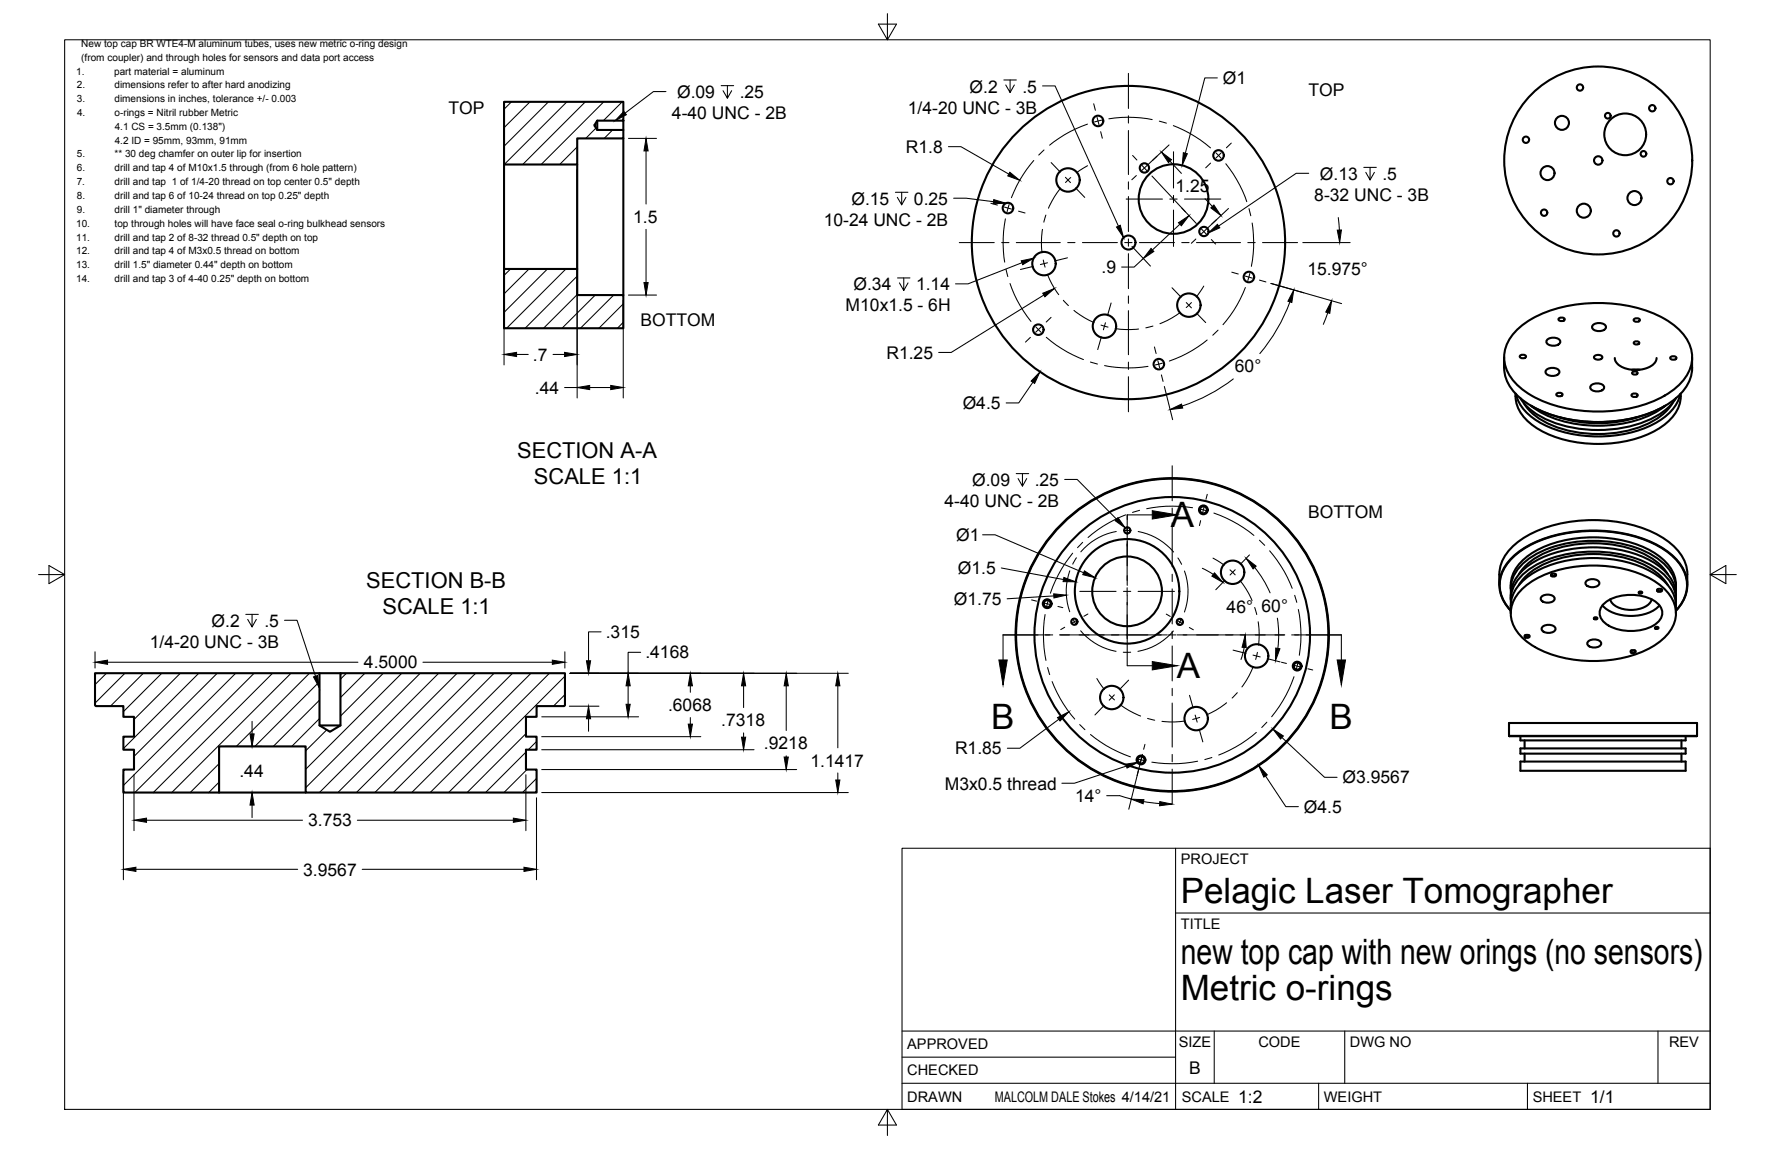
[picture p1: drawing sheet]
<svg xmlns="http://www.w3.org/2000/svg" width="432mm" height="279mm" viewBox="0 0 432 279" stroke-linecap="round" stroke-linejoin="round" font-family="sans-serif">
<!-- layer: Visible -->
<g fill="none" stroke="#000" stroke-width=".51">
<path d="M122.6 24.8h29v4.5h-6.3l-.7 1.1 .7 1.2h6.3v2.1h-11.2v6.3h-17.7l-.1-.2zM122.6 39.8v40h29v-8h-11.2v-6.4h-17.6l-.2 .3M145.3 29.3v2.3M151.6 29.3v2.3M151.6 33.7v38.1M140.4 40v25.4M379.1 77.5l.8-.3a.59 .59 0 0 1 .7 .6l-.7 .3a.59 .59 0 0 1-.8-.6zM387.5 79.1a2.22 2.22 0 0 1 3.2 .3 1.47 1.47 0 0 1-2 1.1 1.3 1.3 0 0 1-1.4-1.1zM397.4 77.7l.8-.3a.59 .59 0 0 1 .7 .5l-.7 .4a.59 .59 0 0 1-.8-.6zM365.9 86.9v2.5M365.9 89.4a11 11 0 0 0 6 8.9 35.1 35.1 0 0 0 25.3 3.4 22.7 22.7 0 0 0 12-6.3 9.2 9.2 0 0 0 2.4-6M368.7 95.7a9.1 9.1 0 0 0 4.6 8 30.3 30.3 0 0 0 23.3 3.3 18.7 18.7 0 0 0 10.7-6.1 7.6 7.6 0 0 0 1.6-5.2"/>
<path d="M368.7 80.5a26.4 26.4 0 0 1 16.2-6.6 33.4 33.4 0 0 1 21.5 4.6 10 10 0 0 1 5 10.2 13.5 13.5 0 0 1-8 8.3 36.1 36.1 0 0 1-30.8-.8 11.7 11.7 0 0 1-6.7-8.7 9 9 0 0 1 2.8-7zM368.8 95.8a11.5 11.5 0 0 0 6.6 7.4 31.5 31.5 0 0 0 28-.7 10.9 10.9 0 0 0 5.3-6.7M369.7 86.6l.8-.3a.59 .59 0 0 1 .7 .5l-.7 .3a.59 .59 0 0 1-.8-.5zM369.8 96.8a17.6 17.6 0 0 0 10.9 6.8 31.5 31.5 0 0 0 22.8-2.7 13.1 13.1 0 0 0 4.2-4.1M370.7 98a17.1 17.1 0 0 0 11.4 6.8 28.9 28.9 0 0 0 21.5-3.3 11.3 11.3 0 0 0 3.3-3.5M372.4 98.6a27.9 27.9 0 0 0 19.4 4.8 25.4 25.4 0 0 0 13.4-4.8M372.6 98.8h.1M372.7 98.8a35.6 35.6 0 0 0 32.2 0M376.1 90a2.22 2.22 0 0 1 3.3 .3 1.47 1.47 0 0 1-2 1.1 1.3 1.3 0 0 1-1.4-1.1zM376.4 82.6a2.22 2.22 0 0 1 3.2 .3 1.47 1.47 0 0 1-2 1.2 1.3 1.3 0 0 1-1.4-1.2zM378.6 95.8l.8-.3a.59 .59 0 0 1 .7 .5l-.7 .4a.59 .59 0 0 1-.8-.6zM387 93.8a2.22 2.22 0 0 1 3.2 .3 1.47 1.47 0 0 1-1.9 1.1 1.3 1.3 0 0 1-1.4-1.1z"/>
<path d="M387.8 86.7l1-.4a.74 .74 0 0 1 .9 .8l-.9 .4a.74 .74 0 0 1-1-.8zM392.8 87.1l.2 .7 .3 .5 1.2 .9 1.7 .6 1.5 .2 1.9-.2 1.7-.6 1.2-.9 .3-.5 .2-.7M396.9 96l.7-.3a.59 .59 0 0 1 .8 .5l-.8 .3a.59 .59 0 0 1-.7-.5zM397 89.9h1.9M397 90.6l.7-.3a.53 .53 0 0 1 .7 .5l-.7 .3a.53 .53 0 0 1-.7-.5zM397.4 83.3l.7-.3a.53 .53 0 0 1 .7 .5l-.7 .3a.53 .53 0 0 1-.7-.5zM406.3 86.9l.8-.3a.59 .59 0 0 1 .7 .6l-.7 .3a.59 .59 0 0 1-.8-.6zM411.6 86.9v2.5M379.1 101.4a31.5 31.5 0 0 0 19.3 0M369.5 139.6a17.1 17.1 0 0 1 11.4-6.8 28.9 28.9 0 0 1 21.5 3.4 11.3 11.3 0 0 1 3.3 3.4M377.3 139.7a.71 .71 0 0 1 1.2 .2 .71 .71 0 0 1-1.2-.2zM377.5 139.5l-.1 .3 .4 .2 .6-.2-.1-.3"/>
<path d="M410.5 139.7v2.5M410.5 139.7a11 11 0 0 0-6-8.9 35.1 35.1 0 0 0-25.3-3.4 22.7 22.7 0 0 0-12 6.3 9.2 9.2 0 0 0-2.5 6v2.5M367.5 149.1a9.4 9.4 0 0 1 4.6-9.2 30.3 30.3 0 0 1 23.3-3.3 18.7 18.7 0 0 1 10.7 6.2 8.4 8.4 0 0 1 1.6 6.3M367.5 142.3v.8M367.5 144.7v1.1M367.5 148.5a8.6 8.6 0 0 1 .1-12.7 26.9 26.9 0 0 1 17.3-6.7 33.1 33.1 0 0 1 20.3 4.7 10.1 10.1 0 0 1 5.1 10 9.9 9.9 0 0 1-2.6 4.7M367.5 148.5a8.5 8.5 0 0 1 .3-12.7 26.9 26.9 0 0 1 17.1-6.6 33 33 0 0 1 20.2 4.6 10.1 10.1 0 0 1 5.1 10 9.8 9.8 0 0 1-2.5 4.7M367.5 144.7a10.1 10.1 0 0 1 5.9-8.2 31.4 31.4 0 0 1 28.4 0 10.1 10.1 0 0 1 5.9 8.2M367.5 142.3a10.1 10.1 0 0 1 5.9-8.2 31.4 31.4 0 0 1 28.4 0 10.1 10.1 0 0 1 5.9 8.2M367.6 143.9a8.8 8.8 0 0 1 4.5-8.1 30.1 30.1 0 0 1 21.6-3.7 20.3 20.3 0 0 1 12.1 6.1 7.6 7.6 0 0 1 1.9 5.7M367.6 146.5a8.8 8.8 0 0 1 4.5-8.1 30.1 30.1 0 0 1 21.6-3.7 20.3 20.3 0 0 1 12.1 6.1 7.6 7.6 0 0 1 1.9 5.7M369.5 142.2a17.1 17.1 0 0 1 11.4-6.8 28.9 28.9 0 0 1 21.5 3.4 11.3 11.3 0 0 1 3.3 3.4"/>
<path d="M369.8 143.7a23.3 23.3 0 0 1 15.1-6.1 29.3 29.3 0 0 1 18.3 4.2 8.5 8.5 0 0 1 4.1 9.5 13.6 13.6 0 0 1-8.4 7.5 32 32 0 0 1-25.5-1.5 10 10 0 0 1-5.9-8.2 7.9 7.9 0 0 1 2.3-5.4zM370.9 154.6a.71 .71 0 0 1 1.2 .2 .71 .71 0 0 1-1.2-.2zM371.1 154.4l-.1 .3 .4 .2 .6-.2-.1-.3M375 145.1a2.22 2.22 0 0 1 3.2 .3 1.47 1.47 0 0 1-2 1.1 1.3 1.3 0 0 1-1.4-1.1zM375.2 152.5a2.22 2.22 0 0 1 3.2 .3 1.47 1.47 0 0 1-1.9 1.1 1.3 1.3 0 0 1-1.5-1.1zM385.9 141.4a2.22 2.22 0 0 1 3.2 .3 1.47 1.47 0 0 1-2 1.1 1.3 1.3 0 0 1-1.4-1.1zM386.3 156a2.22 2.22 0 0 1 3.2 .3 1.47 1.47 0 0 1-1.9 1.1 1.3 1.3 0 0 1-1.5-1.1zM387.8 150.2l.5-.1 .3 .3-.6 .2-.3-.2zM389.8 147.2a10.4 10.4 0 0 0 9.8 2.3l1.7-.6a6.1 6.1 0 0 0 2.4-1.7M389.9 147.1a10.8 10.8 0 0 1 10.5-1.9 5 5 0 0 1 4 3.8 4.3 4.3 0 0 1-3.1 3.6 11.7 11.7 0 0 1-10.7-1 2.96 2.96 0 0 1-.7-4.5zM391.7 145.7a4.9 4.9 0 0 0 5.1 2.6 4.9 4.9 0 0 0 5-2.6M396.7 158.3a.71 .71 0 0 1 1.2 .2 .71 .71 0 0 1-1.2-.2z"/>
<path d="M396.9 158.1l-.1 .3 .4 .2 .6-.2-.1-.3M398.7 143.9l.5-.1 .3 .4-.5 .1-.4-.1zM402.7 152.5l.4-.1 .4 .4-.6 .1-.3-.1zM403.1 143.4a.71 .71 0 0 1 1.2 .2 .71 .71 0 0 1-1.2-.2zM403.3 143.3l-.1 .3 .4 .2 .6-.2-.1-.3M407.7 142.3v.8M407.7 144.7v1.1M23.1 163.7h54.6v12.7l2.6 1.5 2.5-1.5v-12.7h54.6v7.8l-.2 .2h-6.7v2.6h-2.5v4.8h2.5v3.2h-2.5v4.8h2.5v5.6h-56.1v-11.2h-21.1v11.2h-23.3v-5.6h2.6v-4.8h-2.6v-3.2h2.6v-4.8h-2.6v-2.6h-6.7l-.2-.2zM77.7 176.4h5.1M77.7 163.7h5.1M367.1 178.9v-3.1h45.7v3.1M367.1 178.9h45.7"/>
<path d="M369.9 179v1h40.2v-1M53.3 192.7h21.1M369.9 182h40.2v1.3h-40.2zM369.9 185.2h40.2v2.2h-40.2zM370.9 180v2M370.9 183.3v1.9M409 180v2M409 183.3v1.9"/>
<circle cx="267.1" cy="29.4" r="1.28"/>
<circle cx="296.4" cy="37.8" r="1.28"/>
<circle cx="371.2" cy="34" r=".77"/>
<circle cx="380" cy="29.9" r="1.7"/>
<circle cx="384.4" cy="21.3" r=".77"/>
<circle cx="388.8" cy="39" r="1.03"/>
<circle cx="388.8" cy="39" r="22.9"/>
<circle cx="391.1" cy="28.1" r=".69"/>
<circle cx="395.4" cy="32.7" r="5.1"/>
<circle cx="399.8" cy="37.4" r=".69"/>
<circle cx="401.9" cy="26.3" r=".77"/>
<circle cx="245.2" cy="50.6" r="1.28"/>
<circle cx="259.8" cy="43.8" r="2.85"/>
<circle cx="274.5" cy="59" r="1.7"/>
<circle cx="274.5" cy="59" r="38.1"/>
<circle cx="278.4" cy="40.8" r="1.13"/>
<circle cx="285.5" cy="48.4" r="8.5"/>
<circle cx="292.9" cy="56.3" r="1.13"/>
<circle cx="375.6" cy="51.7" r=".77"/>
<circle cx="376.5" cy="42.1" r="1.7"/>
<circle cx="385.3" cy="51.2" r="1.7"/>
<circle cx="393.2" cy="56.8" r=".77"/>
<circle cx="397.6" cy="48.2" r="1.7"/>
<circle cx="406.4" cy="44.1" r=".77"/>
<circle cx="254" cy="64.1" r="2.85"/>
<circle cx="268.7" cy="79.3" r="2.85"/>
<circle cx="289.2" cy="74.2" r="2.85"/>
<circle cx="303.8" cy="67.4" r="1.28"/>
<circle cx="252.6" cy="80.2" r="1.28"/>
<circle cx="281.9" cy="88.6" r="1.28"/>
<circle cx="274.2" cy="129" r=".75"/>
<circle cx="292.7" cy="124" r="1.07"/>
<circle cx="292.7" cy="124" r=".86"/>
<circle cx="299.9" cy="139.2" r="2.85"/>
<circle cx="254.8" cy="146.8" r="1.07"/>
<circle cx="254.8" cy="146.8" r=".86"/>
<circle cx="261.4" cy="151.2" r=".75"/>
<circle cx="274.2" cy="143.8" r="12.7"/>
<circle cx="274.2" cy="143.8" r="8.5"/>
<circle cx="285.2" cy="154.4" r="38"/>
<circle cx="285.2" cy="154.4" r="33.5"/>
<circle cx="285.2" cy="154.4" r="38.1"/>
<circle cx="287" cy="151.2" r=".75"/>
<circle cx="305.7" cy="159.5" r="2.85"/>
<circle cx="270.5" cy="169.6" r="2.85"/>
<circle cx="291" cy="174.7" r="2.85"/>
<circle cx="315.6" cy="162" r="1.07"/>
<circle cx="315.6" cy="162" r=".86"/>
<circle cx="277.6" cy="184.8" r="1.07"/>
<circle cx="277.6" cy="184.8" r=".86"/>
</g>
<!-- layer: Border -->
<path d="M15.7 9.7h400.3v260.1h-400.3zM215.9 3.3v6.4l-2.2-3.8h4.4l-2.2 3.8M9.4 139.7h6.3l-3.8-2.2v4.4l3.8-2.2M416 139.7l3.8 2.2v-4.4l-3.8 2.2h6.4M215.9 269.8l2.2 3.8h-4.4l2.2-3.8v6.3" fill="none" stroke="#000" stroke-width=".25"/>
<!-- layer: Titleblock -->
<path d="M219.4 206.3h196.6v63.5h-196.6zM286 206.3v63.5M286 222h130M219.4 257.1h66.6M219.4 250.7h196.6M295.4 250.7v12.7M327.1 250.7v12.7M403.3 250.7v12.7M219.4 263.4h196.6M320.8 263.4v6.4M371.6 263.4v6.4" fill="none" stroke="#000" stroke-width=".25"/>
<!-- layer: Center Lines -->
<g fill="none" stroke="#000" stroke-width=".25">
<path d="M274.5 17.8v8.6M251.5 39l-1.8 2.2-1.6 2.6-2.1 4.3M254 36.5l-1.3 1.2M255.7 39.5l2.2 2.3M264.5 30.2l-4.3 1.8-2.6 1.7-2.3 1.6M266.1 25.2l.4 1.6M266.9 28.6l.4 1.7M267.8 32l.4 1.6M268 29.2l-1.7 .4M269.7 28.9l4.7-.4 3.1 .2 2.8 .4M274.5 28.2v1.7M274.5 31.7v10.7"/>
<path d="M275.5 37.8l1.1 1.1M281.5 38l-1.1 1M282 29.5l1.7 .5M285.4 30.5l4 1.9 2.6 1.6 2.5 2M285.5 36.9v8.8M294.5 39.7l-1.2 1.1M295.8 37.2l1.2 1.3M297.1 37.2l-1.3 1.2M298.2 39.8l1.8 2.5 1.6 2.7 1.7 4M299.5 34.8l-1.2 1.1M233.4 59h8.5M241 49.4l1.6 .5"/>
<path d="M243.7 59h1.7M244.3 50.4l1.8 .4M244.6 53.2l-.5 4.7v3.1l.3 2.8M245.5 49.7l-.5 1.8M247.2 59h10.7M247.8 51.4l1.6 .4M253.6 55.8l-.3 3.1 .2 2.6M254.4 52.3l-.5 1.7M258 45.7l-1.5 2.2-1.4 2.7M259.2 43.1l1.2 1.3M259.7 59h1.8M260.5 43.2l-1.3 1.2"/>
<path d="M261.7 45.7l2.2 2.3M263.3 59h8.5M264.6 40.3l-2.8 1.7M273.6 59h1.8M274 48.4h8.8M274.5 44.2v1.8M274.5 47.8v8.5M274.5 58.1v1.8M276.4 42.7l-1.1 1M277.2 59h8.5M277.8 40.2l1.2 1.3M279 40.2l-1.3 1.3"/>
<path d="M280.2 42.8l10.8 11.5M284.6 48.4h1.8M285.5 47.5v1.8M285.5 51.1v8.8M287.5 59h1.8M288.1 48.4h8.9M290.9 58.1l-1.1 1.1M291.1 59h10.7M292.2 55.6l1.3 1.4M293.5 55.7l-1.3 1.2M294.7 58.3l1 1.1M295.9 53.4l-1.1 1.1"/>
<path d="M303.6 59h1.8M303.8 50.7l.5 1.8M304.6 54.2l.3 2.8 .1 3.1-.6 4.7M307.1 59h8.6M244.7 65.5l.5 1.7M245.7 68.9l1.7 4 1.6 2.7 1.8 2.6M251.4 64.8l-3.2 .7M252 79.5l1.2 1.3M253.2 79.5l-1.3 1.3M253.8 63.2l.4 1.8M254.8 66.7l1.1 2.3 1.7 2.6M254.8 63.9l-1.7 .4"/>
<path d="M255.7 77.2l-1.2 1.1M258.7 73l1.2 1.3M259.7 62.7l-3.1 .8M261.3 75.5l2.5 1.8 2.3 1.1M267.8 79.1l1.8 .4M268.9 78.5l-.5 1.7M270.3 73.7l-.9 3.1M271.3 79.9l2.6 .2 3.1-.1M274.5 61.7v8.5M274.5 72v1.8M274.5 75.5v10.8M280.5 79.3l-1.8 .4"/>
<path d="M285.1 70l2.2 2.3M287.2 75.9l-2.2 1.5-2.8 1.3M288.6 73.6l1.2 1.3M289.8 73.6l-1.2 1.2M291.1 76.1l2.2 2.3M292.8 69.6l-1.8 2.6M299.7 66.2l1.5 .4M302.9 67.1l1.8 .5M303 69.9l-2.1 4.2-1.6 2.7-1.8 2.2M304 66.5l-.4 1.7M306.4 68.1l1.6 .5M250.7 82l-1.2 1.2"/>
<path d="M254.5 82l2.5 1.9 2.6 1.7 4 1.8M265.3 88l1.7 .5M267.9 81.9l-.9 3.1M268.7 88.9l2.8 .4 3.1 .2 4.7-.4M274.5 88.1v1.7M274.5 91.6v8.5M280.8 84.4l.4 1.6M281.7 87.7l.4 1.7M282.5 91.2l.4 1.6M282.8 88.3l-1.8 .4M293.7 82.7l-2.3 1.6-2.6 1.6-4.3 1.9M296.3 80.3l-1.3 1.2"/>
<path d="M285.2 113.3v8.5M260.2 138.8a14.7 14.7 0 0 0 0 10M260.9 134.5l-.8 1.2a30.8 30.8 0 0 0-4.6 8.6M261.9 135.6l-.9 1.6M263.4 131.9l-1.3 1.3M271.5 129.2a14.8 14.8 0 0 0-8.6 5M273.3 129h1.8M273.8 125.2l-2.7 1.2-2.8 1.6-3.6 2.7M274.2 132.3v8.8M274.2 125.2v1.1M274.2 128.1v1.8M274.2 131.7v1.1"/>
<path d="M276.9 129.2a14.9 14.9 0 0 1 8.6 5M277.2 124.1l-1.7 .5M285.2 123.5v1.8M285.2 127.1v10.7M285.2 139.6v1.8M286.6 135.7l.8 1.5M288.1 138.9a14.6 14.6 0 0 1 0 9.9M290.1 123.5l-3.2-.4h-3.3l-4.6 .6M291.9 123.8l1.7 .4M292.1 126.6l-.3 1.2M292.9 123.1l-.4 1.8M293.7 120.2l-.3 1.2"/>
<path d="M295.1 135.7l2.7 1.7M295.3 124.8l3 1.2 2.9 1.5 3.8 2.7M299.2 138.6l1.3 1.2M300.5 138.5l-1.3 1.3M304 134.9l-2.3 2.3M306.4 131.4l1.3 1.2M308.9 133.9l1.8 2.3a29.3 29.3 0 0 1 3.6 6.9M244 154.4h8.5M251 145.9l1.2 .3M253.9 146.6l1.7 .4M254.2 149.4l-.4 4.9 .2 3.2 .4 3.1M254.3 154.4h1.8"/>
<path d="M255 145.9l-.4 1.8M257.4 147.5l1.2 .3M257.9 154.4h10.7M259 152.5l-1 .6M260.9 150.4l.9 1.5M262.1 150.7l-1.5 .9M262.7 143.8h8.8M262.9 153.4a14.6 14.6 0 0 0 8.6 5M264.6 149.3l-.9 .6M270.4 154.4h1.8M273.3 158.6h1.8M273.3 143.8h1.8"/>
<path d="M274 154.4h8.5M274.2 142.9v1.8M274.2 146.5v8.8M276.9 143.8h8.8M283.7 149.3l1 .6M284.3 154.4h1.7M285.2 143.2v8.5M285.2 153.5v1.8M285.2 157.1v8.5M285.5 153.4a14.7 14.7 0 0 1-8.7 5M286.2 150.8l1.6 .9M287.4 150.4l-.9 1.6"/>
<path d="M287.8 154.4h8.6M289.3 152.6l1 .5M298 141.1l-2.2 2.3M298.1 154.4h1.8M300 158.1l3.1 .8M301.7 141.2l1.4 2.1 1.5 2.8M301.7 154.4h10.7M304.8 159.3l1.8 .4M305.2 147.7l.5 1.7M305.9 158.6l-.4 1.8M306.1 151.2l.2 3.1-.1 2.6M314.2 154.4h1.8"/>
<path d="M315 144.8l.5 1.7M315.8 148.2l.5 3.1 .2 3.2-.4 4.8M317.8 154.4h8.5M254.8 162.3l.6 1.7M255.9 165.7l1.2 2.7 1.6 2.8 2.8 3.7M262.7 176.2l1.2 1.2M265.3 178.6l3.8 2.7 2.9 1.5 3 1.2M266.8 165l1.8 2.6M268.6 171.6l-2.2 2.3M269.8 169l1.3 1.2M271.1 169l-1.3 1.3M272.5 171.4l2.2 1.4 2.8 1.3"/>
<path d="M274.6 165.4l-2.3 2.3M279.2 174.7l1.7 .4M285.2 167.4v1.8M285.2 171v10.7M288.4 175.3l-2.6 .3-3.1-.2M289.4 169.1l.9 3.1M290.7 173.9l.5 1.7M291.7 177.3l.9 3.1M291.9 174.5l-1.8 .4M298.4 170.9l-2.6 1.8-2.3 1.1M301 168.4l-1.3 1.3M304.9 162.1l-1.1 2.3-1.7 2.6"/>
<path d="M305.6 178.1l-3.6 2.7-2.9 1.6-2.6 1.2M308.2 175.6l-1.3 1.3M308.3 160.2l3.1 .8M311.7 161l1.2 .3M314.7 161.8l1.7 .4M314.8 164.5l-1.9 4.5-1.7 2.8-1.8 2.5M315.8 161.1l-.5 1.7M318.2 162.6l1.1 .3M276.7 184.5l1.8 .5M276.9 187.4l-.3 1.2M277.8 183.9l-.4 1.8M278.5 181l-.3 1.2"/>
<path d="M285.2 183.5v1.8M285.2 187v8.5M291.3 185.1l-4.6 .6h-3.3l-3.2-.4M294.8 184.2l-1.7 .5"/>
</g>
<!-- layer: Annotations -->
<g fill="none" stroke="#000" stroke-width=".25">
<path d="M244.2 19.5h3M245.7 19.5v3l-1-1.8M162 22.3h-3l-6.9 5.2M175.4 20.8h3.1M177 20.8v3.1l-1.1-1.8M178 22.1l-1 1.8M246.8 20.7l-1.1 1.8M253.6 20.9h3.1l15.4 34.1M217.8 46.8h3.1M219.4 46.8v3l-1.1-1.8M220.4 48l-1 1.8M232 48.2h3l6.7 .8"/>
<path d="M318.4 42.1h-3.1l-18.9 12.9M331.8 40.7h3M333.3 40.7v3.1l-1-1.9M334.3 41.9l-1 1.9M218.3 67.6h3.1M219.9 67.6v3l-1.1-1.8M220.9 68.8l-1 1.8M248.6 63.9l-13.1 5.1h-3M247.2 115.2h3.1M248.7 115.2v3l-1-1.8M249.8 116.4l-1.1 1.8M259 116.6h3l9.6 9.6"/>
<path d="M274.2 140v2.3M280.3 125.2h-6.1v12.4M59.8 149.4h3M61.3 149.4v3l-1-1.8M62.4 150.6l-1.1 1.8M69.2 150.8h3.1l4.5 13.6M255.4 154.4h-11.4v6.1M257.8 154.4h2.4M262.5 154.4h2.4M267.3 154.4h11.9M274.2 144.7v2.4M274.2 149.5v12.4h6.1"/>
<path d="M281.6 154.4h2.4M286.3 154.4h2.4M291.1 154.4h11.9M305.4 154.4h2.4M310.2 154.4h2.3M314.9 154.4h11.4v6.1M274 186.3l-12.6 4.2h-3.1"/>
</g>
<path d="M151.8 27.1l.6 .8-2.8 1.4zM241.7 48.5l3 .9-3.1 .2zM271.6 55.2l.9-.4 .8 3zM293.9 56.7l2.3-2.2 .5 .9zM248.4 63.4l3.1-.6-2.7 1.6zM272 125.9l1.7 2.5-2.4-1.8zM280.3 124.2l6.1 1-6.1 1zM76.3 164.6l.9-.3 .5 3zM243 160.5h2l-1 6.1zM280.3 160.9l6.1 1-6.1 1zM325.3 160.5h2l-1 6.1zM273.9 185.8l3-.5-2.7 1.5z" fill="#000" stroke="#000" stroke-width=".24"/>
<!-- layer: Dimensions -->
<g fill="none" stroke="#000" stroke-width=".25">
<path d="M296.1 18.9h-3l-4.7 18.4M152.9 33.7h6.8M157.2 36.7v12.9M230.7 35.7h3.1l11.6 6.6M284.4 35.2l-5.1 4.8M284.6 39.2l2.8 3M140.4 41.3v55.5M157.2 55.8v12.9M275.4 59.9l4.5 4.8M287 54.5l-6.6 6.3M287.5 50.6l.9 .9M293.2 48.3l1.7 1.9"/>
<path d="M298.9 50.7l-5.1 4.7M316.9 59h11.5M325.6 52.9l.2 3M122.6 66.9v21.8M151.6 73v23.8M152.9 71.8h6.8M253.9 71.8l-22.5 13.9h-3.1M278.1 62.9l-2.2 2h-3M309.2 68.9l17.2 4.9M313.8 73.4a41.8 41.8 0 0 1-7.3 12.6M323 76l-1.1 2.9M125.7 86.2h2.8"/>
<path d="M134.5 86.2h2.9M137.4 94.2h3M143.4 94.2h5.2M251.3 92.9l-3.5 5.1h-3M283.3 94l2 8M300 92.1a41.8 41.8 0 0 1-12.4 6.6M239 130h3.1l21.5 9.3M243.6 138.1l15.1 2.8M292.5 138.2l2.6 1.5M305.2 138a25.9 25.9 0 0 1 3.8 6.2M23.1 158.5v4M137.4 158.5v4"/>
<path d="M146.2 153.6h-3v7.1M155.9 158.6h-3.1v5.1M256.4 144.9l-11.4 .7M302.7 157.4l-.8 3M310.7 150.3a25.9 25.9 0 0 1 .2 7.4M26.2 161h60.9M61.3 175.4v3.1M102.9 161h31.5M131.8 174.3h23.5M131.8 179.1h38.7M138.5 171.7h7.2M138.7 163.7h67.7"/>
<path d="M143.2 174.8v3M152.8 166.8v4.5M167.9 166.8v1.5M167.9 174.5v1.6M180.9 166.8v5.3M180.9 178.2v1.1M191.3 166.8v10.8M203.8 166.8v15M257.6 174.9l-9.5 7h-3.1M311.9 179.3l10.3 9.7h3.1M30 188.4v25.5M31.3 192.7h32.6"/>
<path d="M32.6 188.4v13.6M35.6 199.5h38M54.6 181.5h9.3M61.3 195.8v3M86.9 199.5h38M127.9 188.4v13.6M130.5 194v19.9M131.8 192.7h74.6M131.8 182.3h51.6M131.8 187.1h62M191.3 183.8v.3M203.8 188v1.7"/>
<path d="M269.2 193.5l3.1-.1 2.9 .9M277.9 183.4l-3.3 13.4M278.2 194.9l3.9 .5M307.9 188.7l4.9 7.5h3M33.1 211.4h39.3M88.1 211.4h39.4"/>
</g>
<g fill="#000" stroke="#000" stroke-width=".24">
<path d="M157.2 33.7l.5 3h-1zM282.5 37l2.5 1.8-.8 .7zM287.9 37.1l.9 .3-1.2 2.8zM245.7 41.9l2.4 1.9-2.9-1zM286.7 54.2l2.5-1.7-1.8 2.4zM294.6 50.5l.7-.7 1.7 2.6zM325.3 56l1-.1-.4 3.1zM156.7 68.7h1l-.5 3.1zM253.7 71.3l2.8-1.2-2.3 2.1zM280 60.4l.7 .8-2.6 1.7zM314.7 70.5l-.4 3.1-1-.3zM323.9 73.1l-.4 3.1-1-.3z"/>
<path d="M122.6 86.2l3.1-.5v1zM137.4 85.7l3 .5-3 .5zM140.4 94.2l3-.5v1zM148.6 93.7l3 .5-3 .5zM253 90.4l-1.3 2.8-.9-.5zM284.6 99.6l2.8-1.3 .3 .9zM263.8 138.8l2.6 1.7-3-.8zM295.4 139.3l2.1 2.3-2.7-1.5zM303.1 135.8l2.5 1.9-.8 .6zM256.3 144.4l3.1 .3-3 .7zM258.8 140.4l2.9 1.1-3.1-.1zM302.9 154.4l.3 3.1-1-.1z"/>
<path d="M310.3 157.6l1.1 .2-1.1 2.9zM23.1 161l3.1-.5v1zM60.8 178.5h1l-.5 3zM134.4 160.5l3 .5-3 .5zM143.2 171.7l.5 3.1h-1zM142.7 160.7h1l-.5 3zM152.3 171.3h1l-.5 3zM152.8 163.7l.5 3.1h-1zM167.9 163.7l.5 3.1h-1zM167.4 176.1h1l-.5 3zM180.9 163.7l.5 3.1h-1zM180.4 179.3h1l-.5 3z"/>
<path d="M191.3 163.7l.5 3.1h-1zM203.8 163.7l.5 3.1h-1zM257.3 174.5l2.7-1.4-2.1 2.2zM309.6 177.3l2.6 1.7-.7 .7zM32.6 199.5l3-.6v1.1zM61.3 192.7l.5 3.1h-1zM124.9 198.9l3 .6-3 .5zM190.8 184.1h1l-.5 3zM203.3 189.7h1l-.5 3zM275.2 194.3l3.1 .2-.2 1zM282.1 194.9l3.1 .6-3.1 .4zM306.2 186.2l2.1 2.2-.9 .6z"/>
<path d="M30 211.4l3.1-.5v1zM127.5 210.9l3 .5-3 .5z"/>
</g>
<!-- layer: Hatching -->
<g fill="none" stroke="#000" stroke-width=".25">
<path d="M124.4 24.8l-1.8 1.8M128.9 24.8l-6.3 6.3M133.4 24.8l-10.8 10.8M137.9 24.8l-15.2 15.1M140.4 35.7l-4.3 4.3M142.4 24.8l-15.3 15.2M145 31.1l-2.5 2.6M146.9 24.8l-15.3 15.2M149 31.6l-2 2.1M151.4 24.8l-4.6 4.5M151.6 29l-.3 .3M151.6 33.5l-.1 .2"/>
<path d="M124.2 65.4l-1.6 1.6M128.7 65.4l-6.1 6.1M133.2 65.4l-10.6 10.6M137.7 65.4l-14.4 14.4M140.4 67.2l-12.6 12.6M140.4 71.6l-8.2 8.2M144.8 71.8l-8.1 8M149.3 71.8l-8.1 8M151.6 73.9l-5.9 5.9M151.6 78.4l-1.4 1.4M25.9 163.7l-2.8 2.8M30.4 163.7l-7.3 7.3"/>
<path d="M34.9 163.7l-8 8M39.3 163.7l-9.3 9.4M43.9 163.7l-11.3 11.3M48.3 163.7l-18.3 18.3M52.8 163.7l-20.2 20.2M57.3 163.7l-27.3 27.3M61.8 163.7l-29 29M66.3 163.7l-29 29M70.8 163.7l-29 29M75.3 163.7l-17.8 17.8M77.7 165.8l-15.7 15.7M77.7 170.3l-11.2 11.2"/>
<path d="M77.7 174.8l-6.7 6.7M79.5 177.5l-5.2 5.1M84.3 163.7l-1.5 1.4M88.8 163.7l-6 5.9M93.2 163.7l-10.4 10.4M97.7 163.7l-23.4 23.4M102.2 163.7l-27.9 27.9M106.7 163.7l-29 29M111.2 163.7l-29 29M115.7 163.7l-29 29M120.2 163.7l-29 29M124.7 163.7l-29 29"/>
<path d="M127.9 178.4l-14.3 14.3M129.2 163.7l-29 29M133.6 163.7l-29 29M137.4 164.4l-28.3 28.3M137.4 168.9l-2.8 2.8M53.3 185.7l-7 7M53.3 190.2l-2.5 2.5M127.9 182.9l-9.8 9.8M128.2 187.1l-5.6 5.6M130.5 180.3l-2 2M130.5 189.3l-3.4 3.4"/>
</g>
<g font-size="8.5">
<text x="284.8" y="128.2">A</text>
<text x="286.3" y="164.9">A</text>
<text x="241.1" y="177.2">B</text>
<text x="323.4" y="177.2">B</text>
<text x="287.3" y="219.5">Pelagic Laser Tomographer</text>
<text x="287.3" y="234.5">new top cap with new orings (no sensors)</text>
<text x="287.3" y="243.1">Metric o-rings</text>
</g>
<g font-size="5.3">
<text x="125.8" y="111.4">SECTION A-A</text>
<text x="129.9" y="117.8">SCALE 1:1</text>
<text x="89.1" y="143">SECTION B-B</text>
<text x="93.1" y="149.4">SCALE 1:1</text>
</g>
<g font-size="4.3">
<text x="164.7" y="23.9">Ø.09</text>
<text x="179.9" y="23.9">.25</text>
<text x="235.9" y="22.5">Ø.2</text>
<text x="248.7" y="22.5">.5</text>
<text x="297.5" y="20.4">Ø1</text>
<text x="318.3" y="23.2">TOP</text>
<text x="109.1" y="27.8">TOP</text>
<text x="163.5" y="29">4-40 UNC - 2B</text>
<text x="220.9" y="27.6">1/4-20 UNC - 3B</text>
<text x="220.4" y="37.1">R1.8</text>
<text x="286" y="46.7">1.25</text>
<text x="321.1" y="43.8">Ø.13</text>
<text x="336.3" y="43.8">.5</text>
<text x="207.1" y="49.8">Ø.15</text>
<text x="222.3" y="49.8">0.25</text>
<text x="319.7" y="48.9">8-32 UNC - 3B</text>
<text x="154.1" y="54.2">1.5</text>
<text x="200.4" y="54.9">10-24 UNC - 2B</text>
<text x="207.6" y="70.6">Ø.34</text>
<text x="222.8" y="70.6">1.14</text>
<text x="268" y="66.4">.9</text>
<text x="318.1" y="66.9">15.975°</text>
<text x="205.7" y="75.7">M10x1.5 - 6H</text>
<text x="155.9" y="79.3">BOTTOM</text>
<text x="129.6" y="87.7">.7</text>
<text x="215.6" y="87.2">R1.25</text>
<text x="130.1" y="95.8">.44</text>
<text x="300.4" y="90.6">60°</text>
<text x="234.2" y="99.4">Ø4.5</text>
<text x="236.5" y="118.2">Ø.09</text>
<text x="251.7" y="118.2">.25</text>
<text x="229.8" y="123.3">4-40 UNC - 2B</text>
<text x="318.2" y="126">BOTTOM</text>
<text x="232.6" y="131.5">Ø1</text>
<text x="233" y="139.6">Ø1.5</text>
<text x="232.1" y="147.1">Ø1.75</text>
<text x="298.4" y="148.9">46° 60°</text>
<text x="51.5" y="152.4">Ø.2</text>
<text x="64.3" y="152.4">.5</text>
<text x="147.4" y="155.1">.315</text>
<text x="36.4" y="157.6">1/4-20 UNC - 3B</text>
<text x="157" y="160.1">.4168</text>
<text x="88.5" y="162.5">4.5000</text>
<text x="162.5" y="172.9">.6068</text>
<text x="175.5" y="176.6">.7318</text>
<text x="185.8" y="182.2">.9218</text>
<text x="232.3" y="183.5">R1.85</text>
<text x="58.3" y="189">.44</text>
<text x="197.2" y="186.4">1.1417</text>
<text x="229.9" y="192">M3x0.5 thread</text>
<text x="326.6" y="190.5">Ø3.9567</text>
<text x="261.5" y="195">14°</text>
<text x="317.2" y="197.6">Ø4.5</text>
<text x="75" y="201">3.753</text>
<text x="73.8" y="212.9">3.9567</text>
<text x="289.3" y="261.2">B</text>
<text x="301.2" y="268.1">1:2</text>
<text x="386.8" y="268.1">1/1</text>
</g>
<g font-size="3.5">
<text x="287.3" y="210.1">PROJECT</text>
<text x="287.3" y="225.8">TITLE</text>
<text x="220.7" y="255.2">APPROVED</text>
<text x="286.7" y="254.5">SIZE</text>
<text x="306.1" y="254.5">CODE</text>
<text x="328.4" y="254.5">DWG NO</text>
<text x="406" y="254.5">REV</text>
<text x="220.7" y="261.5">CHECKED</text>
<text x="220.7" y="267.9">DRAWN</text>
<text x="242" y="267.9">MALCOLM DALE Stokes 4/14/21</text>
<text x="287.5" y="267.9">SCALE</text>
<text x="322.1" y="267.9">WEIGHT</text>
<text x="372.9" y="267.9">SHEET</text>
</g>
<g font-size="2.4">
<text x="19.8" y="11.4">New top cap BR WTE4-M aluminum tubes, uses new metric o-ring design</text>
<text x="19.8" y="14.8">(from coupler) and through holes for sensors and data port access</text>
<text x="18.5" y="18.1">1.</text>
<text x="18.7" y="21.5">2.</text>
<text x="27.8" y="18.1">part material = aluminum</text>
<text x="27.9" y="21.5">dimensions refer to after hard anodizing</text>
<text x="18.7" y="24.9">3.</text>
<text x="18.8" y="28.2">4.</text>
<text x="27.9" y="24.9">dimensions in inches, tolerance +/- 0.003</text>
<text x="27.9" y="28.2">o-rings = Nitril rubber Metric</text>
<text x="27.9" y="31.6">4.1 CS = 3.5mm (0.138&quot;)</text>
<text x="27.9" y="34.9">4.2 ID = 95mm, 93mm, 91mm</text>
<text x="18.7" y="38.3">5.</text>
<text x="18.7" y="41.7">6.</text>
<text x="27.9" y="38.3">** 30 deg chamfer on outer lip for insertion</text>
<text x="27.9" y="41.7">drill and tap 4 of M10x1.5 through (from 6 hole pattern)</text>
<text x="18.7" y="45">7.</text>
<text x="27.9" y="45">drill and tap 1 of 1/4-20 thread on top center 0.5&quot; depth</text>
<text x="18.7" y="48.4">8.</text>
<text x="18.7" y="51.7">9.</text>
<text x="27.9" y="48.4">drill and tap 6 of 10-24 thread on top 0.25&quot; depth</text>
<text x="27.9" y="51.7">drill 1&quot; diameter through</text>
<text x="18.5" y="55.1">10.</text>
<text x="18.5" y="58.5">11.</text>
<text x="27.9" y="58.5">drill and tap 2 of 8-32 thread 0.5&quot; depth on top</text>
<text x="27.9" y="55.1">top through holes will have face seal o-ring bulkhead sensors</text>
<text x="18.5" y="61.8">12.</text>
<text x="18.5" y="65.2">13.</text>
<text x="27.9" y="61.8">drill and tap 4 of M3x0.5 thread on bottom</text>
<text x="27.9" y="65.2">drill 1.5&quot; diameter 0.44&quot; depth on bottom</text>
<text x="18.5" y="68.6">14.</text>
<text x="27.9" y="68.6">drill and tap 3 of 4-40 0.25&quot; depth on bottom</text>
</g>
</svg>
